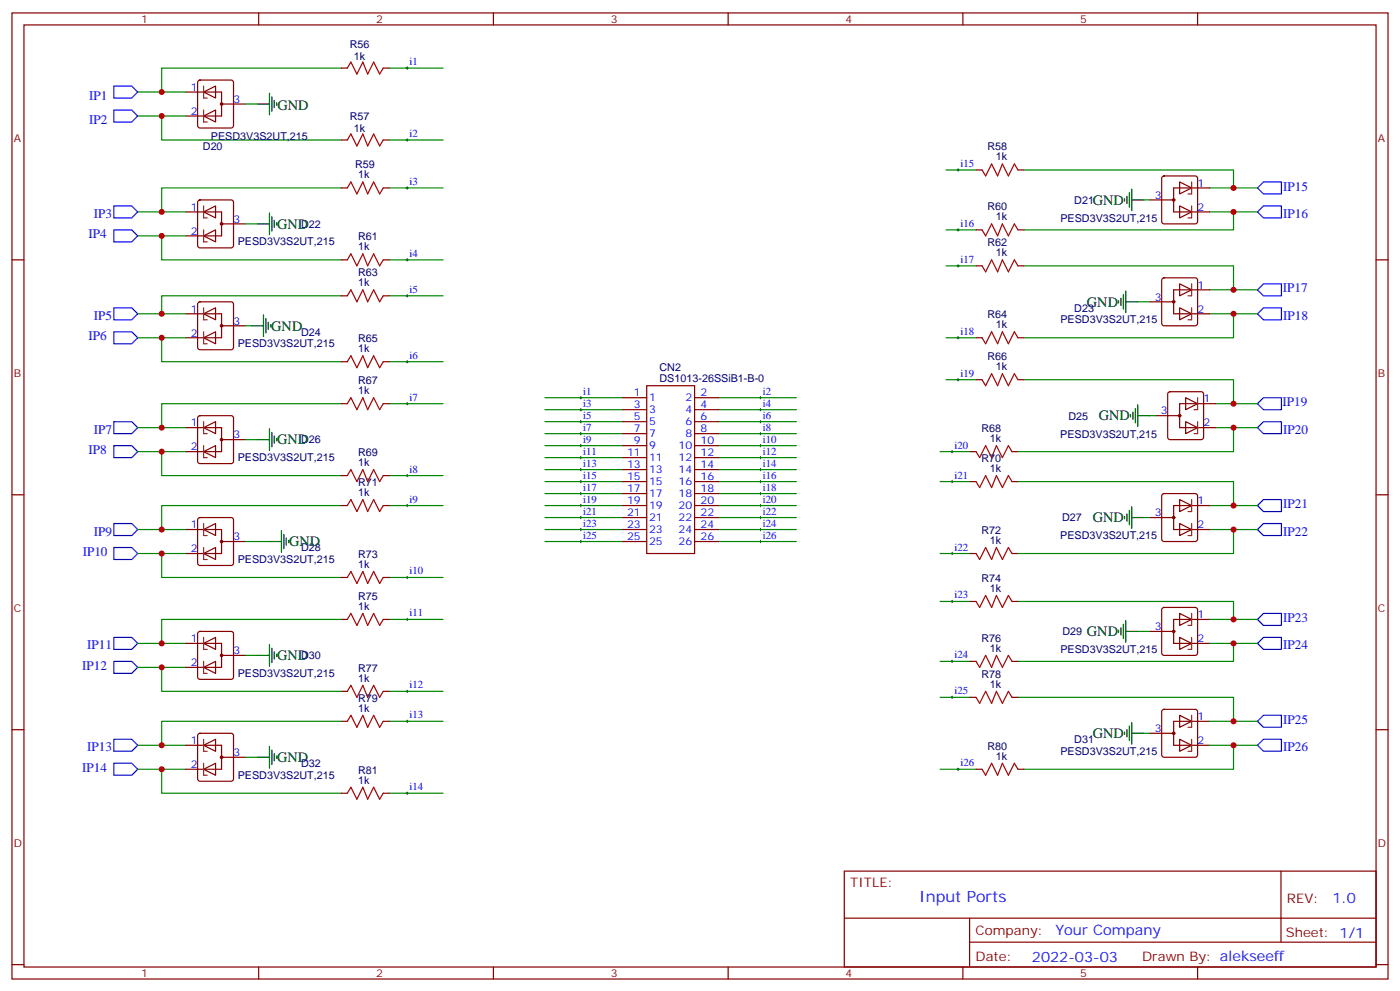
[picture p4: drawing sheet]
<svg xmlns="http://www.w3.org/2000/svg" width="412mm" height="292mm" viewBox="0 0 412 292" stroke-linecap="round" stroke-linejoin="round" font-family="sans-serif">
<g fill="none" stroke="#870000" stroke-width=".35">
<path d="M3.5 3.8h405.4v284.3h-405.4zM7.1 7.3h398.2v277.3h-398.2zM76.2 3.8v3.5M145.3 3.8v3.5M214.5 3.8v3.5M283.6 3.8v3.5M352.8 3.8v3.5M54.7 27.1h10.6v7h-10.6M58.4 23.8l.5-.2h9.2l.5 .2 .2 .5v12.7l-.2 .5-.5 .2h-9.2l-.5-.3-.2-.4v-12.7zM60 34.1l3.5-1.7v3.5zM60 27.1l3.5-1.8v3.6zM65.3 30.6h7"/>
<path d="M100.5 20h1.8M112.9 20h1.8M58.4 59l.5-.2h9.2l.5 .2 .2 .5v12.7l-.2 .5-.5 .3h-9.2l-.5-.3-.2-.5v-12.7zM100.5 55.3h1.8M100.5 41.2h1.8M112.9 55.3h1.8M112.9 41.2h1.8M287.5 50h1.8M299.9 50h1.7M338.7 58.8h7M342.4 52l.5-.2h9.2l.5 .2 .2 .5v12.7l-.3 .5-.4 .2h-9.2l-.5-.2-.2-.5v-12.7zM347.5 53.6l3.5 1.7-3.5 1.8z"/>
<path d="M356.3 55.3h-10.6v7.1h10.6M3.5 76.5h3.6M54.7 62.4h10.6v7h-10.6M60 69.4l3.5-1.7v3.5zM60 62.4l3.5-1.8v3.5zM65.3 65.9h7M100.5 76.5h1.8M112.9 76.5h1.8M287.5 67.7h1.8M287.5 78.2h1.8M299.9 67.7h1.7M299.9 78.2h1.7"/>
<path d="M347.5 60.6l3.5 1.8-3.5 1.7zM405.3 76.5h3.6M54.7 92.4h10.6v7h-10.6M58.4 89l.5-.2h9.2l.5 .2 .2 .5v12.7l-.2 .5-.5 .2h-9.2l-.5-.2-.2-.5v-12.7zM60 99.4l3.5-1.8v3.6zM60 92.4l3.5-1.8v3.5zM65.3 95.9h7M100.5 87.1h1.8M112.9 87.1h1.8M287.5 99.4h1.8M299.9 99.4h1.7M338.7 88.8h7"/>
<path d="M342.4 82l.5-.2h9.2l.5 .2 .2 .5v12.7l-.3 .5-.4 .2h-9.2l-.5-.2-.2-.5v-12.7zM347.5 90.6l3.5 1.8-3.5 1.7zM347.5 83.5l3.5 1.8-3.5 1.8zM356.3 85.3h-10.6v7.1h10.6M100.5 118.8h1.8M100.5 106.5h1.8M112.9 118.8h1.8M112.9 106.5h1.8M183.4 117.1h7.1M190.5 113.5h14.1v49.4h-14.1zM204.6 117.1h7.1M287.5 111.8h1.8"/>
<path d="M299.9 111.8h1.7M344.2 115.5l.5-.2h9.1l.5 .2 .2 .5v12.7l-.2 .5-.5 .2h-9.1l-.5-.2-.2-.5v-12.7zM349.2 117.1l3.6 1.7-3.6 1.8zM358.1 118.8h-10.6v7.1h10.6M54.7 125.9h10.6v7h-10.6M58.4 122.5l.5-.2h9.2l.5 .2 .2 .5v12.7l-.2 .5-.5 .3h-9.2l-.5-.3-.2-.5v-12.7zM60 132.9l3.5-1.7v3.5zM60 125.9l3.5-1.8v3.5zM65.3 129.4h7M100.5 140h1.8M112.9 140h1.8M183.4 120.6h7.1"/>
<path d="M183.4 124.1h7.1M183.4 127.6h7.1M183.4 131.2h7.1M183.4 134.7h7.1M183.4 138.2h7.1M204.6 120.6h7.1M204.6 124.1h7.1M204.6 127.6h7.1M204.6 131.2h7.1M204.6 134.7h7.1M204.6 138.2h7.1M285.8 132.9h1.7"/>
<path d="M298.1 132.9h1.8M340.4 122.3h7.1M349.2 124.1l3.6 1.8-3.6 1.7zM3.5 145.6h3.6M54.7 155.9h10.6v7h-10.6M58.4 152.5l.5-.2h9.2l.5 .2 .2 .5v12.7l-.2 .5-.5 .2h-9.2l-.5-.2-.2-.5v-12.7zM60 155.9l3.5-1.8v3.5zM65.3 159.4h7M100.5 148.8h1.8M112.9 148.8h1.8M183.4 141.7h7.1M183.4 145.3h7.1"/>
<path d="M183.4 148.8h7.1M183.4 152.3h7.1M183.4 155.9h7.1M183.4 159.4h7.1M204.6 141.7h7.1M204.6 145.3h7.1M204.6 148.8h7.1M204.6 152.3h7.1M204.6 155.9h7.1M204.6 159.4h7.1M285.8 141.7h1.7M298.1 141.7h1.8"/>
<path d="M338.7 152.3h7M342.4 145.5l.5-.2h9.2l.5 .2 .2 .5v12.7l-.3 .5-.4 .2h-9.2l-.5-.2-.2-.5v-12.7zM347.5 154.1l3.5 1.8-3.5 1.7zM347.5 147l3.5 1.8-3.5 1.8zM356.3 148.8h-10.6v7.1h10.6M405.3 145.6h3.6M60 162.9l3.5-1.8v3.6zM100.5 170h1.8M112.9 170h1.8M285.8 162.9h1.7M285.8 177h1.7M298.1 162.9h1.8"/>
<path d="M298.1 177h1.8M342.4 179l.5-.2h9.2l.5 .2 .2 .5v12.7l-.3 .5-.4 .2h-9.2l-.5-.2-.2-.5v-12.7zM54.7 189.4h10.6v7h-10.6M58.4 186l.5-.2h9.2l.5 .2 .2 .5v12.7l-.2 .5-.5 .3h-9.2l-.5-.3-.2-.5v-12.7zM60 196.4l3.5-1.7v3.5zM60 189.4l3.5-1.8v3.5zM65.3 192.9h7M100.5 182.3h1.8M112.9 182.3h1.8M285.8 194.7h1.7M298.1 194.7h1.8M338.7 185.8h7"/>
<path d="M347.5 187.6l3.5 1.8-3.5 1.7zM347.5 180.6l3.5 1.7-3.5 1.8zM356.3 182.3h-10.6v7.1h10.6M3.5 214.8h3.6M54.7 219.4h10.6v7h-10.6M58.4 216l.5-.2h9.2l.5 .2 .2 .5v12.7l-.2 .5-.5 .2h-9.2l-.5-.2-.2-.5v-12.7zM60 219.4l3.5-1.8v3.5zM100.5 203.5h1.8M100.5 212.3h1.8M112.9 203.5h1.8M112.9 212.3h1.8M285.8 205.2h1.7"/>
<path d="M298.1 205.2h1.8M338.7 215.8h7M342.4 209l.5-.2h9.2l.5 .2 .2 .5v12.7l-.3 .5-.4 .2h-9.2l-.5-.2-.2-.5v-12.7zM347.5 217.6l3.5 1.8-3.5 1.7zM347.5 210.5l3.5 1.8-3.5 1.8zM356.3 212.3h-10.6v7.1h10.6M405.3 214.8h3.6M60 226.4l3.5-1.8v3.6zM65.3 222.9h7M100.5 233.5h1.8M112.9 233.5h1.8M287.5 226.4h1.8"/>
<path d="M299.9 226.4h1.7M248.7 256.4h156.6v28.2h-156.6zM377.3 256.4v20.9M248.7 270.2h156.5M285.6 277.3h119.6M285.6 270.2v14.2M3.5 283.9h3.6M76.2 284.6v3.5M145.3 284.6v3.5M214.5 284.6v3.5M283.6 284.6v3.5M352.8 284.6v3.5"/>
<path d="M405.3 283.9h3.6"/>
</g>
<g fill="none" stroke="#000" stroke-width=".29">
<path d="M119.9 19.7v.7M119.6 20h.7M119.6 55.3h.7M119.6 41.2h.7M119.9 40.9v.7M119.9 55v.7M281.9 50h.7M282.2 49.7v.7M119.6 76.5h.7M119.9 76.1v.7M281.9 78.2h.7M281.9 67.7h.7"/>
<path d="M282.2 67.3v.7M282.2 77.9v.7M119.6 87.1h.7M119.9 86.7v.7M281.9 99.4h.7M282.2 99.1v.7M119.6 118.8h.7M119.6 106.5h.7M119.9 106.1v.7M119.9 118.5v.7M170.7 117.1h.7M171.1 116.7v.7"/>
<path d="M223.7 117.1h.7M224 116.7v.7M281.9 111.8h.7M282.2 111.4v.7M119.6 140h.7M119.9 139.6v.7M170.7 138.2h.7M170.7 134.7h.7M170.7 131.2h.7M170.7 127.6h.7M170.7 124.1h.7M170.7 120.6h.7"/>
<path d="M171.1 120.2v.7M171.1 123.8v.7M171.1 127.3v.7M171.1 130.8v.7M171.1 134.3v.7M171.1 137.9v.7M223.7 138.2h.7M223.7 134.7h.7M223.7 131.2h.7M223.7 127.6h.7M223.7 124.1h.7M223.7 120.6h.7"/>
<path d="M224 120.2v.7M224 123.8v.7M224 127.3v.7M224 130.8v.7M224 134.3v.7M224 137.9v.7M280.1 132.9h.7M280.5 132.6v.7M119.6 148.8h.7M119.9 148.4v.8M170.7 141.7h.7M170.7 148.8h.7"/>
<path d="M170.7 159.4h.7M170.7 155.9h.7M170.7 152.3h.7M170.7 145.3h.7M171.1 141.4v.7M171.1 144.9v.7M171.1 148.4v.8M171.1 152v.7M171.1 155.5v.7M171.1 159v.7M223.7 141.7h.7M223.7 148.8h.7"/>
<path d="M223.7 159.4h.7M223.7 155.9h.7M223.7 152.3h.7M223.7 145.3h.7M224 141.4v.7M224 144.9v.7M224 148.4v.8M224 152v.7M224 155.5v.7M224 159v.7M280.1 141.7h.7M280.5 141.4v.7"/>
<path d="M119.6 170h.7M119.9 169.6v.7M280.1 177h.7M280.1 162.9h.7M280.5 162.6v.7M280.5 176.7v.7M119.6 182.3h.7M119.9 182v.7M280.1 194.7h.7M280.5 194.3v.7M119.6 212.3h.7M119.6 203.5h.7"/>
<path d="M119.9 203.1v.7M119.9 211.9v.8M280.1 205.2h.7M280.5 204.9v.7M119.6 233.5h.7M119.9 233.1v.7M281.9 226.4h.7M282.2 226.1v.7"/>
</g>
<g fill="none" stroke="#008700" stroke-width=".35">
<path d="M40.6 27.1h14.1M40.6 34.1h14.1M47.6 34.1v7.1h52.9M72.3 30.6h3.5M100.5 20h-52.9v7.1M114.7 20h15.8M100.5 55.3h-52.9v7.1M114.7 41.2h15.8M114.7 55.3h15.8M278.7 50h8.8M301.6 50h61.8v5.3M336.9 58.8h1.8"/>
<path d="M356.3 55.3h14.1M40.6 62.4h14.1M40.6 69.4h14.1M47.6 69.4v7.1h52.9M72.3 65.9h3.5M114.7 76.5h15.8M278.7 67.7h8.8M278.7 78.2h8.8M301.6 78.2h61.8v7.1M356.3 62.4h14.1M363.4 62.4v5.3h-61.8M40.6 99.4h14.1"/>
<path d="M40.6 92.4h14.1M47.6 99.4v7.1h52.9M72.3 95.9h1.8M100.5 87.1h-52.9v5.3M114.7 87.1h15.8M278.7 99.4h8.8M335.1 88.8h3.6M356.3 92.4h14.1M356.3 85.3h14.1M363.4 92.4v7h-61.8M100.5 118.8h-52.9v7.1M114.7 106.5h15.8"/>
<path d="M114.7 118.8h15.8M160.5 117.1h22.9M211.7 117.1h22.9M278.7 111.8h8.8M301.6 111.8h61.8v7M358.1 118.8h12.3M40.6 125.9h14.1M40.6 132.9h14.1M47.6 132.9v7.1h52.9M72.3 129.4h3.5M114.7 140h15.8M160.5 138.2h22.9"/>
<path d="M160.5 134.7h22.9M160.5 131.2h22.9M160.5 127.6h22.9M160.5 124.1h22.9M160.5 120.6h22.9M211.7 138.2h22.9M211.7 134.7h22.9M211.7 131.2h22.9M211.7 127.6h22.9M211.7 124.1h22.9M211.7 120.6h22.9M276.9 132.9h8.9"/>
<path d="M338.7 122.3h1.7M358.1 125.9h12.3M363.4 125.9v7h-63.5M40.6 155.9h14.1M72.3 159.4h7.1M100.5 148.8h-52.9v7.1M114.7 148.8h15.8M160.5 159.4h22.9M160.5 155.9h22.9M160.5 152.3h22.9M160.5 148.8h22.9M160.5 145.3h22.9"/>
<path d="M160.5 141.7h22.9M211.7 159.4h22.9M211.7 155.9h22.9M211.7 152.3h22.9M211.7 148.8h22.9M211.7 145.3h22.9M211.7 141.7h22.9M276.9 141.7h8.9M299.9 141.7h63.5v7.1M336.9 152.3h1.8M356.3 155.9h14.1M356.3 148.8h14.1"/>
<path d="M363.4 155.9v7h-63.5M40.6 162.9h14.1M47.6 162.9v7.1h52.9M114.7 170h15.8M276.9 162.9h8.9M276.9 177h8.9M299.9 177h63.5v5.3M40.6 196.4h14.1M40.6 189.4h14.1M47.6 196.4v7.1h52.9M72.3 192.9h3.5M100.5 182.3h-52.9v7.1"/>
<path d="M114.7 182.3h15.8M276.9 194.7h8.9M335.1 185.8h3.6M356.3 182.3h14.1M356.3 189.4h14.1M363.4 189.4v5.3h-63.5M40.6 219.4h14.1M100.5 212.3h-52.9v7.1M114.7 203.5h15.8M114.7 212.3h15.8M276.9 205.2h8.9M299.9 205.2h63.5v7.1"/>
<path d="M336.9 215.8h1.8M356.3 212.3h14.1M356.3 219.4h14.1M363.4 219.4v7h-61.8M40.6 226.4h14.1M47.6 226.4v7.1h52.9M72.3 222.9h3.5M114.7 233.5h15.8M276.9 226.4h10.6"/>
</g>
<g fill="none" stroke="#00f" stroke-width=".35">
<path d="M33.5 25.3h5.3l1.8 1.8-1.8 1.8h-5.3zM33.5 32.4h5.3l1.8 1.7-1.8 1.8h-5.3zM370.4 55.3l1.8-1.7h5.3v3.5h-5.3zM33.5 67.7h5.3l1.8 1.7-1.8 1.8h-5.3zM33.5 60.6h5.3l1.8 1.8-1.8 1.7h-5.3zM370.4 62.4l1.8-1.8h5.3v3.5h-5.3zM33.5 90.6h5.3l1.8 1.8-1.8 1.7h-5.3zM33.5 97.6h5.3l1.8 1.8-1.8 1.8h-5.3zM370.4 85.3l1.8-1.8h5.3v3.6h-5.3zM372.2 90.6h5.3v3.5h-5.3l-1.8-1.7zM370.4 118.8l1.8-1.7h5.3v3.5h-5.3zM33.5 131.2h5.3l1.8 1.7-1.8 1.8h-5.3z"/>
<path d="M33.5 124.1h5.3l1.8 1.8-1.8 1.7h-5.3zM370.4 125.9l1.8-1.8h5.3v3.5h-5.3zM33.5 154.1h5.3l1.8 1.8-1.8 1.7h-5.3zM370.4 148.8l1.8-1.8h5.3v3.6h-5.3zM372.2 154.1h5.3v3.5h-5.3l-1.8-1.7zM33.5 161.1h5.3l1.8 1.8-1.8 1.8h-5.3zM33.5 194.7h5.3l1.8 1.7-1.8 1.8h-5.3zM33.5 187.6h5.3l1.8 1.8-1.8 1.7h-5.3zM370.4 182.3l1.8-1.7h5.3v3.5h-5.3zM372.2 187.6h5.3v3.5h-5.3l-1.8-1.7zM33.5 217.6h5.3l1.8 1.8-1.8 1.7h-5.3zM370.4 212.3l1.8-1.8h5.3v3.6h-5.3z"/>
<path d="M372.2 217.6h5.3v3.5h-5.3l-1.8-1.7zM33.5 224.6h5.3l1.8 1.8-1.8 1.8h-5.3z"/>
</g>
<g fill="none" stroke="#a10000" stroke-width=".35">
<path d="M102.3 20l1.1-1.7 1.7 3.5 1.8-3.5 1.4 3.5 1.8-3.5 1.7 3.5 1.1-1.8M102.3 55.3l1.1-1.7 1.7 3.5 1.8-3.5 1.4 3.5 1.8-3.5 1.7 3.5 1.1-1.8M102.3 41.2l1.1-1.8 1.7 3.6 1.8-3.6 1.4 3.6 1.8-3.6 1.7 3.6 1.1-1.8M289.3 50l1 1.8 1.8-3.5 1.8 3.5 1.4-3.5 1.7 3.5 1.8-3.5 1.1 1.7M102.3 76.5l1.1-1.8 1.7 3.5 1.8-3.5 1.4 3.5 1.8-3.5 1.7 3.5 1.1-1.7M289.3 67.7l1 1.7 1.8-3.5 1.8 3.5 1.4-3.5 1.7 3.5 1.8-3.5 1.1 1.8M289.3 78.2l1 1.8 1.8-3.5 1.8 3.5 1.4-3.5 1.7 3.5 1.8-3.5 1.1 1.7M102.3 87.1l1.1-1.8 1.7 3.5 1.8-3.5 1.4 3.5 1.8-3.5 1.7 3.5 1.1-1.7M289.3 99.4l1 1.8 1.8-3.6 1.8 3.6 1.4-3.6 1.7 3.6 1.8-3.6 1.1 1.8M102.3 118.8l1.1-1.7 1.7 3.5 1.8-3.5 1.4 3.5 1.8-3.5 1.7 3.5 1.1-1.8M102.3 106.5l1.1-1.8 1.7 3.5 1.8-3.5 1.4 3.5 1.8-3.5 1.7 3.5 1.1-1.7M289.3 111.8l1 1.7 1.8-3.5 1.8 3.5 1.4-3.5 1.7 3.5 1.8-3.5 1.1 1.8"/>
<path d="M102.3 140l1.1-1.8 1.7 3.5 1.8-3.5 1.4 3.5 1.8-3.5 1.7 3.5 1.1-1.7M287.5 132.9l1.1 1.8 1.7-3.5 1.8 3.5 1.4-3.5 1.8 3.5 1.7-3.5 1.1 1.7M102.3 148.8l1.1-1.8 1.7 3.6 1.8-3.6 1.4 3.6 1.8-3.6 1.7 3.6 1.1-1.8M287.5 141.7l1.1 1.8 1.7-3.5 1.8 3.5 1.4-3.5 1.8 3.5 1.7-3.5 1.1 1.7M102.3 170l1.1-1.8 1.7 3.5 1.8-3.5 1.4 3.5 1.8-3.5 1.7 3.5 1.1-1.7M287.5 162.9l1.1 1.8 1.7-3.6 1.8 3.6 1.4-3.6 1.8 3.6 1.7-3.6 1.1 1.8M287.5 177l1.1 1.8 1.7-3.5 1.8 3.5 1.4-3.5 1.8 3.5 1.7-3.5 1.1 1.7M102.3 182.3l1.1-1.7 1.7 3.5 1.8-3.5 1.4 3.5 1.8-3.5 1.7 3.5 1.1-1.8M287.5 194.7l1.1 1.7 1.7-3.5 1.8 3.5 1.4-3.5 1.8 3.5 1.7-3.5 1.1 1.8M102.3 203.5l1.1-1.8 1.7 3.5 1.8-3.5 1.4 3.5 1.8-3.5 1.7 3.5 1.1-1.7M102.3 212.3l1.1-1.8 1.7 3.6 1.8-3.6 1.4 3.6 1.8-3.6 1.7 3.6 1.1-1.8M287.5 205.2l1.1 1.8 1.7-3.5 1.8 3.5 1.4-3.5 1.8 3.5 1.7-3.5 1.1 1.7"/>
<path d="M102.3 233.5l1.1-1.8 1.7 3.5 1.8-3.5 1.4 3.5 1.8-3.5 1.7 3.5 1.1-1.7M289.3 226.4l1 1.8 1.8-3.6 1.8 3.6 1.4-3.6 1.7 3.6 1.8-3.6 1.1 1.8"/>
</g>
<g fill="none" stroke="#000" stroke-width=".35">
<path d="M75.8 30.6h3.6M79.4 27.4v6.4M80.1 28.5v4.2M80.8 29.6v2.1M81.5 30.3v.7M331.3 58.5v.7M332 57.8v2.1M332.7 56.7v4.3M333.4 58.8h3.5M333.4 55.7v6.3M75.8 65.9h3.6M79.4 62.7v6.4"/>
<path d="M80.1 63.8v4.2M80.8 64.8v2.2M81.5 65.5v.8M74.1 95.9h3.5M77.6 92.7v6.4M78.3 93.8v4.2M79 94.8v2.1M79.7 95.5v.7M329.5 88.5v.7M330.2 87.8v2.1M330.9 86.7v4.2M331.6 88.8h3.5"/>
<path d="M331.6 85.7v6.3M335.1 119.2v6.3M75.8 129.4h3.6M79.4 126.2v6.4M80.1 127.3v4.2M80.8 128.3v2.2M81.5 129v.8M333 122v.7M333.7 121.3v2.1M334.4 120.2v4.3M335.1 122.3h3.6M79.4 159.4h3.5"/>
<path d="M82.9 156.2v6.4M83.6 157.3v4.2M84.3 158.3v2.1M85 159v.7M331.3 152v.7M332 151.3v2.1M332.7 150.2v4.2M333.4 149.2v6.3M333.4 152.3h3.5M75.8 192.9h3.6M79.4 189.7v6.4M80.1 190.8v4.2"/>
<path d="M80.8 191.8v2.2M81.5 192.5v.8M329.5 185.5v.7M330.2 184.8v2.1M330.9 183.7v4.3M331.6 182.7v6.3M331.6 185.8h3.5M79.4 219.7v6.4M331.3 215.5v.7M332 214.8v2.1M332.7 213.7v4.2M333.4 212.7v6.3"/>
<path d="M333.4 215.8h3.5M75.8 222.9h3.6M80.1 220.8v4.2M80.8 221.8v2.1M81.5 222.5v.7"/>
</g>
<g fill="none" stroke="#8c2424" stroke-width=".35">
<path d="M60 25.3v3.6h1M60 32.4v3.5h1M351 53.6v3.5h-1M60 60.6v3.5h1M60 67.7v3.5h1M351 60.6v3.5h-1M60 90.6v3.5h1M60 97.6v3.6h1M351 90.6v3.5h-1M351 83.5v3.6h-1M352.8 117.1v3.5h-1.1M60 124.1v3.5h1"/>
<path d="M60 131.2v3.5h1M352.8 124.1v3.5h-1.1M60 154.1v3.5h1M351 154.1v3.5h-1M351 147v3.6h-1M60 161.1v3.6h1M60 187.6v3.5h1M60 194.7v3.5h1M351 187.6v3.5h-1M351 180.6v3.5h-1M60 217.6v3.5h1M351 217.6v3.5h-1"/>
<path d="M351 210.5v3.6h-1M60 224.6v3.6h1"/>
</g>
<g fill="#870000" stroke="#870000" stroke-width=".35">
<circle cx="65.3" cy="192.9" r=".35"/>
<circle cx="65.3" cy="222.9" r=".35"/>
<circle cx="65.3" cy="159.4" r=".35"/>
<circle cx="65.3" cy="129.4" r=".35"/>
<circle cx="65.3" cy="95.9" r=".35"/>
<circle cx="65.3" cy="65.9" r=".35"/>
<circle cx="345.7" cy="58.8" r=".35"/>
<circle cx="345.7" cy="88.8" r=".35"/>
<circle cx="347.5" cy="122.3" r=".35"/>
<circle cx="345.7" cy="152.3" r=".35"/>
<circle cx="345.7" cy="215.8" r=".35"/>
<circle cx="345.7" cy="185.8" r=".35"/>
<circle cx="65.3" cy="30.6" r=".35"/>
</g>
<g fill="#c00">
<circle cx="47.6" cy="226.4" r=".88"/>
<circle cx="47.6" cy="219.4" r=".88"/>
<circle cx="47.6" cy="189.4" r=".88"/>
<circle cx="47.6" cy="196.4" r=".88"/>
<circle cx="47.6" cy="132.9" r=".88"/>
<circle cx="47.6" cy="125.9" r=".88"/>
<circle cx="47.6" cy="155.9" r=".88"/>
<circle cx="47.6" cy="162.9" r=".88"/>
<circle cx="47.6" cy="69.4" r=".88"/>
<circle cx="47.6" cy="62.4" r=".88"/>
<circle cx="47.6" cy="92.4" r=".88"/>
<circle cx="47.6" cy="99.4" r=".88"/>
<circle cx="363.4" cy="92.4" r=".88"/>
<circle cx="363.4" cy="85.3" r=".88"/>
<circle cx="363.4" cy="55.3" r=".88"/>
<circle cx="363.4" cy="62.4" r=".88"/>
<circle cx="363.4" cy="155.9" r=".88"/>
<circle cx="363.4" cy="148.8" r=".88"/>
<circle cx="363.4" cy="118.8" r=".88"/>
<circle cx="363.4" cy="125.9" r=".88"/>
<circle cx="363.4" cy="189.4" r=".88"/>
<circle cx="363.4" cy="182.3" r=".88"/>
<circle cx="363.4" cy="212.3" r=".88"/>
<circle cx="363.4" cy="219.4" r=".88"/>
<circle cx="47.6" cy="34.1" r=".88"/>
<circle cx="47.6" cy="27.1" r=".88"/>
</g>
<text font-size="4.6" fill="#00f" x="270.8" y="265.4">Input Ports</text>
<g font-size="4.2">
<text x="81.7" y="32.4">GND</text>
<text x="321.9" y="60.3">GND</text>
<text x="81.7" y="67.3">GND</text>
<text x="320.2" y="90.2">GND</text>
<text x="79.9" y="97.3">GND</text>
<text x="323.7" y="123.8">GND</text>
<text x="81.7" y="130.8">GND</text>
<text x="321.9" y="153.7">GND</text>
<text x="85.2" y="160.8">GND</text>
<text x="320.2" y="187.3">GND</text>
<text x="81.7" y="194.3">GND</text>
<text x="321.9" y="217.2">GND</text>
<text x="81.7" y="224.3">GND</text>
</g>
<g font-size="4.2" fill="#00f">
<text x="392.5" y="265.7">1.0</text>
<text x="310.9" y="275.2">Your Company</text>
<text x="304" y="283">2022-03-03</text>
</g>
<g font-size="3.9" fill="#00f">
<text x="26.3" y="29.3">IP1</text>
<text x="26.3" y="36.4">IP2</text>
<text x="378" y="56.1">IP15</text>
<text x="27.6" y="64.1">IP3</text>
<text x="378" y="64.1">IP16</text>
<text x="26.1" y="70.1">IP4</text>
<text x="377.9" y="86.1">IP17</text>
<text x="27.6" y="94.1">IP5</text>
<text x="378" y="94.1">IP18</text>
<text x="26.1" y="100.1">IP6</text>
<text x="377.8" y="119.5">IP19</text>
<text x="27.6" y="127.6">IP7</text>
<text x="378" y="127.6">IP20</text>
<text x="26.1" y="133.6">IP8</text>
<text x="378" y="149.5">IP21</text>
<text x="27.6" y="157.6">IP9</text>
<text x="378" y="157.6">IP22</text>
<text x="24.4" y="163.6">IP10</text>
<text x="378" y="183">IP23</text>
<text x="25.7" y="191.1">IP11</text>
<text x="378" y="191.1">IP24</text>
<text x="24.2" y="197.1">IP12</text>
<text x="378" y="213">IP25</text>
<text x="25.7" y="221.1">IP13</text>
<text x="378" y="221.1">IP26</text>
<text x="24.2" y="227.1">IP14</text>
</g>
<g font-size="3.9" fill="#800">
<text x="250.5" y="261">TITLE:</text>
<text x="379.1" y="265.7">REV:</text>
<text x="287.4" y="275.2">Company:</text>
<text x="378.7" y="275.8">Sheet: 1/1</text>
<text x="287.4" y="282.9">Date:</text>
<text x="336.4" y="282.9">Drawn By: alekseeff</text>
</g>
<g font-size="3.2" fill="#800">
<text x="41.6" y="6.8">1</text>
<text x="110.8" y="6.8">2</text>
<text x="179.9" y="6.8">3</text>
<text x="249.1" y="6.8">4</text>
<text x="318.2" y="6.8">5</text>
<text x="4.1" y="41.9">A</text>
<text x="405.9" y="41.9">A</text>
<text x="4.1" y="111.1">B</text>
<text x="405.9" y="111.1">B</text>
<text x="4.1" y="180.2">C</text>
<text x="405.9" y="180.2">C</text>
<text x="4.1" y="249.3">D</text>
<text x="405.9" y="249.3">D</text>
<text x="41.6" y="287.6">1</text>
<text x="110.8" y="287.6">2</text>
<text x="179.9" y="287.6">3</text>
<text x="249.1" y="287.6">4</text>
<text x="318.2" y="287.6">5</text>
</g>
<g font-size="3.2" fill="#000080">
<text x="103" y="14.2">R56</text>
<text x="104.2" y="17.7">1k</text>
<text x="103" y="35.3">R57</text>
<text x="62.1" y="41.2">PESD3V3S2UT,215</text>
<text x="104.2" y="38.9">1k</text>
<text x="59.8" y="44.1">D20</text>
<text x="290.9" y="44.3">R58</text>
<text x="293.3" y="47.2">1k</text>
<text x="104.6" y="49.4">R59</text>
<text x="105.5" y="52.5">1k</text>
<text x="316.5" y="60">D21</text>
<text x="290.9" y="61.9">R60</text>
<text x="293.3" y="64.8">1k</text>
<text x="312.4" y="65.2">PESD3V3S2UT,215</text>
<text x="88.7" y="67">D22</text>
<text x="105.5" y="70.7">R61</text>
<text x="70" y="72.2">PESD3V3S2UT,215</text>
<text x="105.5" y="73.7">1k</text>
<text x="290.9" y="72.5">R62</text>
<text x="293.3" y="75.4">1k</text>
<text x="105.5" y="81.3">R63</text>
<text x="105.5" y="84.2">1k</text>
<text x="290.9" y="93.7">R64</text>
<text x="312.4" y="95.2">PESD3V3S2UT,215</text>
<text x="316.5" y="91.7">D23</text>
<text x="88.7" y="98.8">D24</text>
<text x="105.5" y="100.7">R65</text>
<text x="293.3" y="96.6">1k</text>
<text x="70" y="102.2">PESD3V3S2UT,215</text>
<text x="105.5" y="103.6">1k</text>
<text x="290.9" y="106">R66</text>
<text x="105.5" y="113.1">R67</text>
<text x="194.3" y="112.4">DS1013-26SSiB1-B-0</text>
<text x="194.3" y="109.1">CN2</text>
<text x="293.3" y="108.9">1k</text>
<text x="105.5" y="116">1k</text>
<text x="314.7" y="123.5">D25</text>
<text x="88.7" y="130.5">D26</text>
<text x="289.1" y="127.2">R68</text>
<text x="291.6" y="130.1">1k</text>
<text x="312.3" y="128.8">PESD3V3S2UT,215</text>
<text x="70" y="135.7">PESD3V3S2UT,215</text>
<text x="105.5" y="137.2">1k</text>
<text x="105.5" y="134.2">R69</text>
<text x="289.1" y="136">R70</text>
<text x="105.5" y="143">R71</text>
<text x="291.6" y="138.9">1k</text>
<text x="105.5" y="146">1k</text>
<text x="312.9" y="153.5">D27</text>
<text x="289.1" y="157.2">R72</text>
<text x="291.6" y="160.1">1k</text>
<text x="312.3" y="158.8">PESD3V3S2UT,215</text>
<text x="70" y="165.7">PESD3V3S2UT,215</text>
<text x="88.7" y="162.3">D28</text>
<text x="105.5" y="167.1">1k</text>
<text x="105.5" y="164.2">R73</text>
<text x="289.1" y="171.3">R74</text>
<text x="105.5" y="179.5">1k</text>
<text x="105.5" y="176.6">R75</text>
<text x="291.6" y="174.2">1k</text>
<text x="289.1" y="188.9">R76</text>
<text x="291.6" y="191.8">1k</text>
<text x="312.9" y="187">D29</text>
<text x="88.7" y="194">D30</text>
<text x="105.5" y="197.7">R77</text>
<text x="312.4" y="192.2">PESD3V3S2UT,215</text>
<text x="70" y="199.2">PESD3V3S2UT,215</text>
<text x="105.5" y="200.7">1k</text>
<text x="289.1" y="199.5">R78</text>
<text x="291.6" y="202.4">1k</text>
<text x="105.5" y="209.5">1k</text>
<text x="105.5" y="206.5">R79</text>
<text x="290.9" y="220.7">R80</text>
<text x="316.5" y="218.7">D31</text>
<text x="88.7" y="225.8">D32</text>
<text x="105.5" y="227.7">R81</text>
<text x="293.3" y="223.6">1k</text>
<text x="312.4" y="222.2">PESD3V3S2UT,215</text>
<text x="70" y="229.2">PESD3V3S2UT,215</text>
<text x="105.5" y="230.6">1k</text>
</g>
<g font-size="3.2" fill="#00f">
<text x="120.6" y="19.2">i1</text>
<text x="56.2" y="26.7">1</text>
<text x="56.2" y="33.8">2</text>
<text x="68.8" y="30.3">3</text>
<text x="120.6" y="40.3">i2</text>
<text x="282.9" y="49.1">i15</text>
<text x="120.6" y="54.4">i3</text>
<text x="340.2" y="58.5">3</text>
<text x="352.8" y="55">1</text>
<text x="56.2" y="62">1</text>
<text x="68.8" y="65.5">3</text>
<text x="352.8" y="62">2</text>
<text x="56.2" y="69.1">2</text>
<text x="282.9" y="66.8">i16</text>
<text x="120.6" y="75.6">i4</text>
<text x="282.9" y="77.4">i17</text>
<text x="120.6" y="86.2">i5</text>
<text x="340.2" y="88.5">3</text>
<text x="352.8" y="84.9">1</text>
<text x="56.2" y="92">1</text>
<text x="68.8" y="95.5">3</text>
<text x="352.8" y="92">2</text>
<text x="56.2" y="99.1">2</text>
<text x="282.9" y="98.5">i18</text>
<text x="120.6" y="105.6">i6</text>
<text x="282.9" y="110.9">i19</text>
<text x="120.6" y="117.9">i7</text>
<text x="171.8" y="116.2">i1</text>
<text x="171.8" y="119.7">i3</text>
<text x="186.7" y="116.7">1</text>
<text x="191.2" y="118.1">1</text>
<text x="201.9" y="118.1">2</text>
<text x="206.4" y="116.7">2</text>
<text x="224.7" y="119.7">i4</text>
<text x="224.7" y="116.2">i2</text>
<text x="354.5" y="118.5">1</text>
<text x="56.2" y="125.5">1</text>
<text x="171.8" y="123.2">i5</text>
<text x="186.7" y="120.2">3</text>
<text x="186.7" y="123.8">5</text>
<text x="191.2" y="121.6">3</text>
<text x="191.2" y="125.2">5</text>
<text x="201.9" y="121.6">4</text>
<text x="201.9" y="125.2">6</text>
<text x="206.4" y="120.2">4</text>
<text x="206.4" y="123.8">6</text>
<text x="224.7" y="123.2">i6</text>
<text x="341.9" y="122">3</text>
<text x="354.5" y="125.5">2</text>
<text x="68.8" y="129">3</text>
<text x="171.8" y="130.3">i9</text>
<text x="171.8" y="126.8">i7</text>
<text x="186.7" y="127.3">7</text>
<text x="186.7" y="130.8">9</text>
<text x="191.2" y="128.7">7</text>
<text x="201.9" y="128.7">8</text>
<text x="206.4" y="127.3">8</text>
<text x="206.4" y="130.8">10</text>
<text x="224.7" y="130.3">i10</text>
<text x="224.7" y="126.8">i8</text>
<text x="56.2" y="132.6">2</text>
<text x="171.8" y="137.3">i13</text>
<text x="171.8" y="133.8">i11</text>
<text x="184.7" y="134.3">11</text>
<text x="184.7" y="137.9">13</text>
<text x="191.2" y="132.2">9</text>
<text x="191.2" y="135.7">11</text>
<text x="199.9" y="132.2">10</text>
<text x="199.9" y="135.7">12</text>
<text x="206.4" y="134.3">12</text>
<text x="206.4" y="137.9">14</text>
<text x="224.7" y="137.3">i14</text>
<text x="224.7" y="133.8">i12</text>
<text x="281.2" y="132">i20</text>
<text x="120.6" y="139.1">i8</text>
<text x="171.8" y="140.9">i15</text>
<text x="184.7" y="141.4">15</text>
<text x="191.2" y="139.3">13</text>
<text x="191.2" y="142.8">15</text>
<text x="199.9" y="139.3">14</text>
<text x="199.9" y="142.8">16</text>
<text x="206.4" y="141.4">16</text>
<text x="224.7" y="140.9">i16</text>
<text x="281.2" y="140.9">i21</text>
<text x="120.6" y="147.9">i9</text>
<text x="171.8" y="147.9">i19</text>
<text x="171.8" y="144.4">i17</text>
<text x="184.7" y="144.9">17</text>
<text x="184.7" y="148.4">19</text>
<text x="191.2" y="146.3">17</text>
<text x="191.2" y="149.9">19</text>
<text x="199.9" y="146.3">18</text>
<text x="199.9" y="149.9">20</text>
<text x="206.4" y="144.9">18</text>
<text x="206.4" y="148.4">20</text>
<text x="224.7" y="147.9">i20</text>
<text x="224.7" y="144.4">i18</text>
<text x="352.8" y="148.4">1</text>
<text x="56.2" y="155.5">1</text>
<text x="171.8" y="155">i23</text>
<text x="171.8" y="151.4">i21</text>
<text x="184.7" y="152">21</text>
<text x="184.7" y="155.5">23</text>
<text x="191.2" y="153.4">21</text>
<text x="199.9" y="153.4">22</text>
<text x="206.4" y="152">22</text>
<text x="206.4" y="155.5">24</text>
<text x="224.7" y="155">i24</text>
<text x="224.7" y="151.4">i22</text>
<text x="340.2" y="152">3</text>
<text x="352.8" y="155.5">2</text>
<text x="68.8" y="159">3</text>
<text x="171.8" y="158.5">i25</text>
<text x="184.7" y="159">25</text>
<text x="191.2" y="156.9">23</text>
<text x="191.2" y="160.4">25</text>
<text x="199.9" y="156.9">24</text>
<text x="199.9" y="160.4">26</text>
<text x="206.4" y="159">26</text>
<text x="224.7" y="158.5">i26</text>
<text x="56.2" y="162.6">2</text>
<text x="281.2" y="162">i22</text>
<text x="120.6" y="169.1">i10</text>
<text x="281.2" y="176.1">i23</text>
<text x="120.6" y="181.4">i11</text>
<text x="340.2" y="185.5">3</text>
<text x="352.8" y="182">1</text>
<text x="56.2" y="189">1</text>
<text x="352.8" y="189">2</text>
<text x="56.2" y="196.1">2</text>
<text x="68.8" y="192.5">3</text>
<text x="281.2" y="193.8">i24</text>
<text x="120.6" y="202.6">i12</text>
<text x="281.2" y="204.4">i25</text>
<text x="120.6" y="211.4">i13</text>
<text x="340.2" y="215.5">3</text>
<text x="352.8" y="211.9">1</text>
<text x="56.2" y="219">1</text>
<text x="352.8" y="219">2</text>
<text x="56.2" y="226.1">2</text>
<text x="68.8" y="222.5">3</text>
<text x="282.9" y="225.5">i26</text>
<text x="120.6" y="232.6">i14</text>
</g>
</svg>
